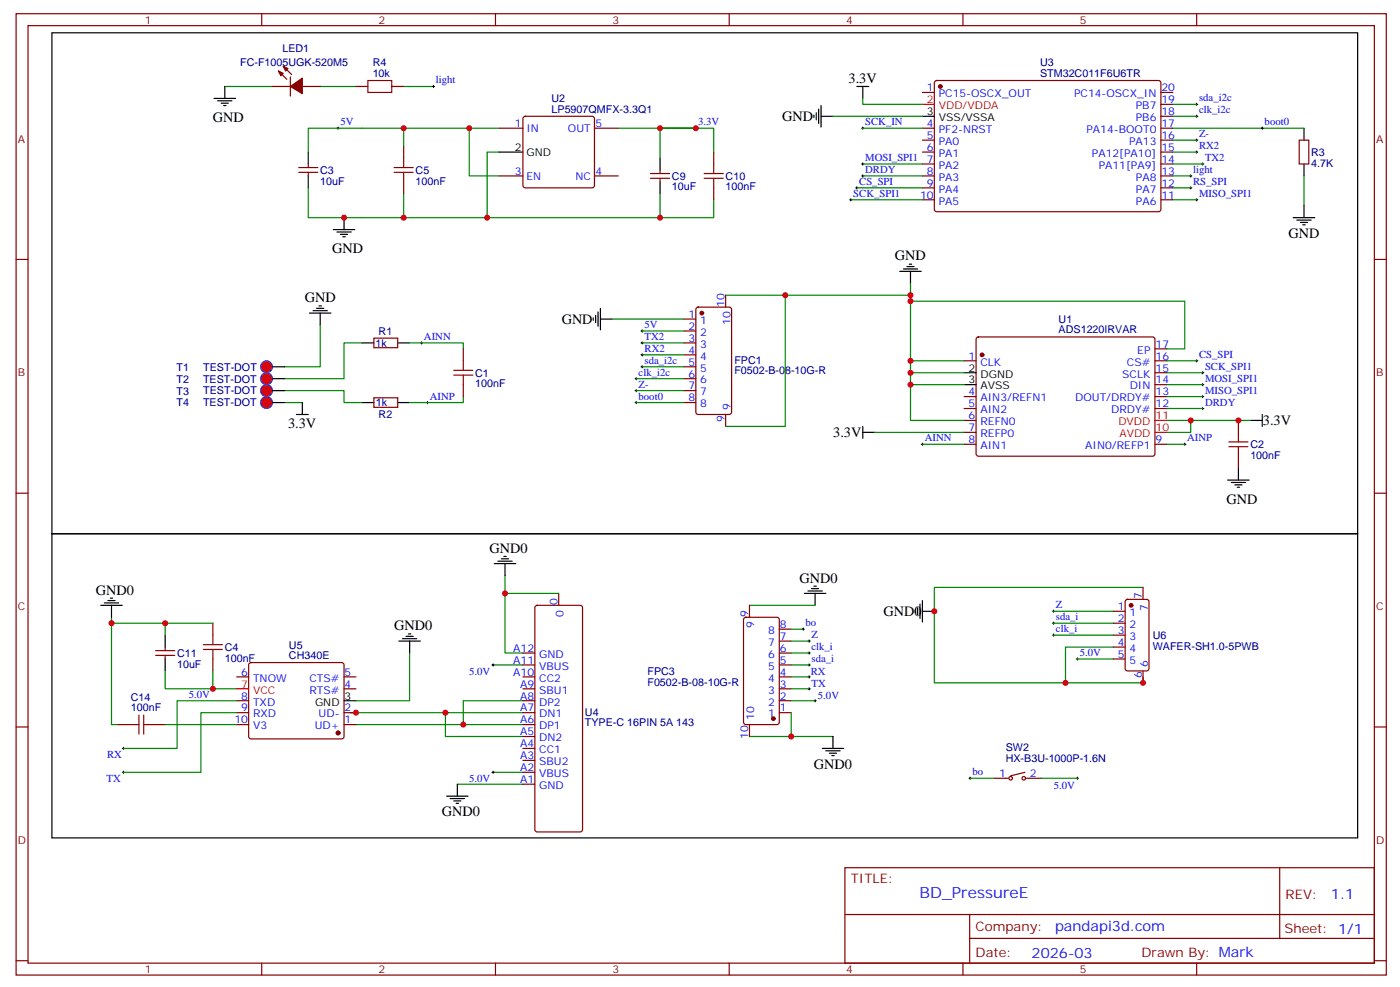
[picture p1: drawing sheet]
<svg xmlns="http://www.w3.org/2000/svg" width="414mm" height="292mm" viewBox="0 0 414 292" stroke-linecap="round" stroke-linejoin="round" font-family="sans-serif">
<g fill="none" stroke="#870000" stroke-width=".35">
<path d="M4.8 4.1h405.3v284.3h-405.3zM8.3 7.6h398.3v277.3h-398.3zM77.4 4.1v3.5M83.8 19.6l2.5 2.4M146.6 4.1v3.5M215.7 4.1v3.5M284.9 4.1v3.5M354 4.1v3.5M80.6 25.6h5.3M82.4 21l2.4 2.5M85.9 22.8v5.6M89.4 25.6h5.3"/>
<path d="M88.4 51h5.6M88.4 49.6h5.6M91.2 48.5v1.1M91.2 51v1M192.4 52.7h5.7M192.4 51.3h5.7M195.3 50.3v1M195.3 52.7v1.1M211.1 45v3.5M211.1 55.6v3.5M4.8 76.7h3.5M406.6 76.7h3.5"/>
<path d="M110.6 100h7.1v2.8h-7.1zM110.6 117.7h7.1v2.8h-7.1zM4.8 145.9h3.5M406.6 145.9h3.5M4.8 215h3.5M406.6 215h3.5M249.9 256.6h156.7v28.3h-156.7zM378.6 256.7v20.8M250 270.5h156.4M286.9 277.5h119.5M286.9 270.5v14.1M4.8 284.2h3.5"/>
<path d="M77.4 284.9v3.5M146.6 284.9v3.5M215.7 284.9v3.5M284.9 284.9v3.5M354 284.9v3.5M406.6 284.2h3.5"/>
</g>
<g fill="none" stroke="#000" stroke-width=".35">
<path d="M63.3 29.1h6.4M64.4 29.8h4.2M65.4 30.5h2.2M66.1 31.2h.8M66.5 25.6v3.5M91.2 45v3.5M91.2 52v3.6M195.3 46.7v3.6M195.3 53.8v3.5M98.6 67.9h6.4M99.7 68.6h4.2M100.7 69.3h2.1"/>
<path d="M101.4 70h.7M101.8 64.4v3.5M91.5 92.6h6.4M92.6 91.9h4.2M93.7 91.2h2.1M94.4 90.5h.7M94.7 92.6v3.5M107.1 101.4h3.5M107.1 119.1h3.5M117.7 101.4h3.5M117.7 119.1h3.5"/>
</g>
<path d="M99.7 37.9h.7M100 37.6v.7M127.9 25.6h.7M128.2 25.2v.7M205.5 37.9h.7M205.8 37.6v.7M124.4 101.4h.7M124.7 101.1v.7M126.1 119.1h.7M126.5 118.7v.7" fill="none" stroke="#000" stroke-width=".3"/>
<g fill="none" stroke="#008700" stroke-width=".35">
<path d="M66.5 25.6h14.1M94.7 25.6h10.6M119.4 25.6h8.8M138.8 37.9v14.1h8.8M147.6 37.9h-56.4v7.1M147.6 45h-3.5v19.4h-52.9v-8.8M195.3 57.3v7.1M211.1 59.1v5.3h-67M94.7 96.1v12.4h-10.6M84.1 115.5h17.7v3.6h5.3M84.1 119.1h5.3M107.1 101.4h-5.3v10.6h-17.7"/>
<path d="M121.2 101.4h15.9v1.8M137.1 117.3v1.8h-15.9"/>
</g>
<path d="M208.3 52.7h5.7M208.3 51.3h5.7M211.1 48.5v2.8M211.1 52.7v2.9" fill="none" stroke="#a10000" stroke-width=".35"/>
<g fill="#870000" stroke="#870000" stroke-width=".35">
<path d="M82.4 21l1.4 .7-.7 .7z"/>
<path d="M83.8 19.6l1.4 .7-.7 .7z"/>
<path d="M85.9 25.6l3.5-2.5v4.6z"/>
</g>
<circle cx="78.8" cy="108.5" r="1.76" fill="#ed0d21" stroke="#00f" stroke-width=".3"/>
<path d="M80.6 108.5h3.5" fill="none" stroke="#000" stroke-width=".35"/>
<circle cx="78.8" cy="112" r="1.76" fill="#ed0d21" stroke="#00f" stroke-width=".3"/>
<path d="M80.6 112h3.5" fill="none" stroke="#000" stroke-width=".35"/>
<circle cx="78.8" cy="115.5" r="1.76" fill="#ed0d21" stroke="#00f" stroke-width=".3"/>
<path d="M80.6 115.5h3.5" fill="none" stroke="#000" stroke-width=".35"/>
<circle cx="78.8" cy="119.1" r="1.76" fill="#ed0d21" stroke="#00f" stroke-width=".3"/>
<g fill="none" stroke="#000" stroke-width=".35">
<path d="M15.3 9.7h386.3v148.2h-386.3zM240.8 34v.7M241.5 33.3v2.2M242.2 32.3v4.2M242.9 34.4h3.5M242.9 31.2v6.4M253.5 25.6h3.5M255.2 25.6v3.5M272.9 34.4h3.5M385.8 37.9v3.6M147.6 45h7.1M385.8 48.5v3.5"/>
<path d="M267.2 79.6h4.3M268.3 78.8h2.1M269 78.1h.7M382.6 64.4h6.3M383.6 65.1h4.3M384.7 65.8h2.1M385.4 66.5h.7M385.8 60.9v3.5M175.5 94v.7M176.2 93.3v2.1M176.9 92.3v4.2M177.6 94.4h3.6"/>
<path d="M177.6 91.2v6.3M266.2 80.3h6.3M269.3 80.3v3.5M80.6 119.1h3.5M89.4 119.1v3.5M285.2 110.2h3.5M285.2 113.8h3.5M87.7 122.6h3.5M255.2 126.1v3.5M255.2 127.9h3.6M366.4 138.5v3.5M369.9 124.4h3.5"/>
<path d="M373.4 122.6v3.5M363.2 142h6.3M364.2 142.7h4.3M365.3 143.4h2.1M366 144.1h.7M29.8 179h6.4M30.9 178.3h4.2M31.9 177.6h2.1M32.6 176.9h.7M33 179v3.6M146.2 166.7h6.4M147.3 166h4.2"/>
<path d="M148.3 165.3h2.2M149 164.6h.8M149.4 166.7v3.5M237.9 175.5h6.4M239 174.8h4.2M240.1 174.1h2.1M240.8 173.4h.7M241.1 175.5v3.5M271.5 179.7v2.2M272.2 178.7v4.2M272.9 177.6v6.4M48.9 187.9v3.5"/>
<path d="M48.9 194.9v3.5M118 189.6h6.4M119.1 188.9h4.2M120.1 188.2h2.1M120.8 187.5h.7M121.2 189.6v3.5M270.8 180.4v.8M272.9 180.8h3.5M101.8 207.3h3.5M246.4 217.8v3.6M132.1 235.5h6.4M133.2 236.2h4.2"/>
<path d="M134.2 236.9h2.1M134.9 237.6h.7M135.3 232v3.5M243.2 221.4h6.4M244.3 222.1h4.2M245.4 222.8h2.1M246.1 223.5h.7"/>
</g>
<g fill="none" stroke="#870000" stroke-width=".35">
<path d="M105.3 25.6h3.5M115.9 25.6h3.5M147.6 37.9h7.1M154.9 34.6l.5-.2h19.8l.5 .2 .2 .5v19.8l-.3 .5-.4 .2h-19.8l-.5-.3-.2-.4v-19.8zM175.9 37.9h7M272.9 27.3h3.5M272.9 37.9h3.5M276.6 24l.5-.2 65.9 .1 .4 .6v37.7l-.7 .4h-65.9l-.4-.7v-37.4zM343.4 27.3h3.6M343.4 37.9h3.6M343.4 34.4h3.6M343.4 30.9h3.6"/>
<path d="M119.4 43.2v3.5M119.4 53.8v3.5M147.6 52h7.1M175.9 52h7M272.9 41.5h3.5M272.9 45h3.5M272.9 48.5h3.5M272.9 52h3.5M272.9 55.6h3.5M272.9 59.1h3.5M343.4 41.5h3.6M343.4 45h3.6"/>
<path d="M343.4 48.5h3.6M343.4 52h3.6M343.4 55.6h3.6M343.4 59.1h3.6M384.4 41.5h2.8v7h-2.8zM202.3 94.4h3.5M202.3 97.9h3.5M206.1 91l.5-.2h9.1l.7 .5v30.6l-.4 .6-9.4 .1-.7-.5-.1-30.6zM214.7 87.3v3.5M289 99.9l.5-.2h51.7l.5 .7-.1 34.1-.6 .4h-51.8l-.5-.7v-33.8zM137.1 103.2v3.5M137.1 113.8v3.5"/>
<path d="M202.3 101.4h3.5M202.3 105h3.5M202.3 108.5h3.5M202.3 112h3.5M202.3 115.5h3.5M202.3 119.1h3.5M285.2 106.7h3.5M285.2 117.3h3.5M341.7 106.7h3.5M341.7 117.3h3.5M341.7 113.8h3.5M341.7 110.2h3.5"/>
<path d="M341.7 103.2h3.5M214.7 122.6v3.5M285.2 120.8h3.5M285.2 124.4h3.5M285.2 127.9h3.5M285.2 131.4h3.5M341.7 120.8h3.5M341.7 131.4h3.5M366.4 124.4v3.5M366.4 134.9v3.6M158.5 179.2l.4-.2h12.7l.5 .2 .2 .5v65.7l-.2 .5-.5 .2h-12.7l-.5-.3-.2-.4v-65.7zM165.3 175.5v3.5"/>
<path d="M221.7 179v3.6M333.1 177.5l.5-.2h5.6l.6 .4 .1 20-.5 .7h-5.8l-.7-.4-.1-20zM338.1 173.7v3.6M46 192.4h5.7M46 193.9h5.7M48.9 191.4v1M48.9 193.9v1M63 184.3v3.6M63 194.9v3.5M73.8 196.2l.5-.2h26.8l.5 .2 .2 .5v21.1l-.3 .5-.4 .2h-26.8l-.5-.2-.2-.5v-21.1zM154.7 196.7h3.5M154.7 193.1h3.5"/>
<path d="M220.2 182.8l.5-.2h9.1l.7 .4v30.6l-.4 .7h-9.4l-.7-.4v-30.6zM230.5 196.7h3.6M230.5 193.1h3.6M230.5 189.6h3.6M230.5 186.1h3.6M329.3 194.9h3.5M329.3 191.4h3.5M329.3 187.9h3.5M329.3 184.3h3.5M329.3 180.8h3.5M338.1 198.4v3.6M34.7 214.3h3.6"/>
<path d="M45.3 214.3h3.6M70 214.3h3.6M70 210.8h3.6M70 200.2h3.6M70 207.3h3.6M101.8 214.3h3.5M101.8 210.8h3.5M101.8 203.7h3.5M101.8 200.2h3.5M154.7 214.3h3.5M154.7 210.8h3.5M154.7 203.7h3.5"/>
<path d="M154.7 200.2h3.5M154.7 207.3h3.5M154.7 217.8h3.5M221.7 214.3v3.5M230.5 210.8h3.6M230.5 203.7h3.6M230.5 200.2h3.6M230.5 207.3h3.6M154.7 232h3.5M154.7 228.4h3.5M154.7 221.4h3.5M154.7 224.9h3.5"/>
<path d="M294 230.2h4.3M303.2 228.4l-4.2 1.1M303.6 230.2h4.6"/>
<circle cx="299" cy="230.2" r=".53"/>
<circle cx="302.9" cy="230.2" r=".53"/>
</g>
<g fill="#870000" stroke="#870000" stroke-width=".35">
<circle cx="278.2" cy="25.6" r=".53"/>
<circle cx="290.5" cy="105" r=".53"/>
<circle cx="100" cy="216.8" r=".53"/>
<circle cx="334.6" cy="179" r=".53"/>
<circle cx="207.6" cy="92.6" r=".53"/>
<circle cx="228.8" cy="212.5" r=".53"/>
</g>
<path d="M272.9 30.9h3.5M341.7 127.9h3.5M341.7 124.4h3.5M70 203.7h3.6" fill="none" stroke="#f00" stroke-width=".35"/>
<g fill="none" stroke="#000" stroke-width=".3">
<path d="M254.9 37.9h.7M255.2 37.6v.7M353.7 30.9h.7M353.7 34.4h.7M354 30.5v.7M354 34v.7M373.1 37.9h.7M373.4 37.6v.7M251.4 59.1h.7M251.7 58.7v.7M253.1 55.6h.7M253.5 55.2v.7"/>
<path d="M254.9 48.5h.7M254.9 52h.7M255.2 48.2v.7M255.2 51.7v.7M351.9 52h.7M351.9 55.6h.7M352.2 51.7v.7M352.2 55.2v.7M353.7 45h.7M353.7 59.1h.7M353.7 41.5h.7M354 41.1v.7"/>
<path d="M354 44.6v.7M354 58.7v.7M355.4 48.5h.7M355.8 48.2v.7M189.6 97.9h.7M190 97.5v.7M187.9 119.1h.7M187.9 115.5h.7M187.9 112h.7M188.2 111.7v.7M188.2 115.2v.7M188.2 118.7v.7"/>
<path d="M189.6 108.5h.7M189.6 105h.7M189.6 101.4h.7M190 101.1v.7M190 104.6v.7M190 108.1v.7M353.7 106.7h.7M354 106.4v.7M355.4 110.2h.7M355.4 113.8h.7M355.4 117.3h.7M355.8 109.9v.7"/>
<path d="M355.8 113.4v.7M355.8 116.9v.8M272.5 131.4h.7M272.9 131.1v.7M350.1 131.4h.7M350.5 131.1v.7M355.4 120.8h.7M355.8 120.5v.7M145.5 196.7h.7M145.9 196.3v.7M237.2 186.1h.7M237.6 185.7v.7"/>
<path d="M239 189.6h.7M239 196.7h.7M239 193.1h.7M239.4 189.3v.7M239.4 192.8v.7M239.4 196.3v.7M239.4 199.8v.8M311.3 187.9h.7M311.3 184.3h.7M311.3 180.8h.7M311.7 180.4v.8M311.7 184v.7"/>
<path d="M311.7 187.5v.7M318.4 194.9h.7M318.7 194.6v.7M62.6 203.7h.7M63 203.4v.7M239 200.2h.7M239 203.7h.7M239.4 203.4v.7M240.8 207.3h.7M241.1 206.9v.7M36.2 228.4h.7M36.2 221.4h.7"/>
<path d="M36.5 221v.7M36.5 228.1v.7M145.5 228.4h.7M145.9 228.1v.7M286.6 230.2h.7M287 229.8v.7M318.4 230.2h.7M318.7 229.8v.7"/>
</g>
<g fill="none" stroke="#008700" stroke-width=".35">
<path d="M119.4 37.9v5.3M182.9 37.9h22.9h-10.5v8.8M195.3 37.9h15.8v7.1M246.4 34.4h26.5M255.2 29.1v1.8h17.7M255.2 37.9h17.7M347 37.9h38.8M347 30.9h7M347 34.4h7M119.4 57.3v7.1M251.7 59.1h21.2M253.5 55.6h19.4"/>
<path d="M255.2 48.5h17.7M255.2 52h17.7M347 48.5h8.8M347 52h5.2M347 55.6h5.2M347 59.1h7M347 41.5h7M347 45h7M385.8 52v8.9M181.2 94.4h21.1M190 97.9h12.3M214.7 87.3h54.6"/>
<path d="M232.3 87.3v38.8h-17.6M269.3 83.8v26.4h15.9M269.3 89.1h81.2v14.1h-5.3M188.2 119.1h14.1M188.2 112h14.1M188.2 115.5h14.1M190 108.5h12.3M190 105h12.3M190 101.4h12.3M269.3 110.2v3.6h15.9M269.3 113.8v10.6h15.9M269.3 106.7h15.9"/>
<path d="M345.2 110.2h10.6M345.2 113.8h10.6M345.2 117.3h10.6M345.2 106.7h8.8M258.8 127.9h26.4M272.9 131.4h12.3M345.2 120.8h10.6M345.2 131.4h5.3M345.2 124.4h24.7M352.2 124.4v3.5h-7M149.4 170.2v22.9h5.3M149.4 175.5h15.9"/>
<path d="M221.7 179h19.4M338.1 173.7h-61.7v28.3h61.7v-1.8M33 182.6v31.7h1.7M33 184.3h30M48.9 198.4v5.3h14.1M48.9 184.3v3.6M63 198.4v5.3h7M121.2 193.1v14.2h-15.9M145.9 196.7h8.8M234.1 196.7h5.3M234.1 186.1h3.5M234.1 189.6h5.3"/>
<path d="M234.1 193.1h5.3M311.7 184.3h17.6M311.7 180.8h17.6M311.7 187.9h17.6M318.7 194.9h10.6M329.3 191.4h-14.1v10.6M48.9 214.3h21.1M70 210.8h-10.6v17.6h-22.9M70 207.3h-17.6v14.1h-15.9M103.5 210.8h51.2M105.3 214.3h49.4M131.8 210.8v7h22.9"/>
<path d="M154.7 207.3h-17.6v7M221.7 217.8h24.7M234.1 210.8v7M234.1 207.3h7M234.1 203.7h5.3M234.1 200.2h5.3M135.3 232h19.4M145.9 228.4h8.8M287 230.2h7M308.2 230.2h10.5"/>
</g>
<g fill="none" stroke="#a10000" stroke-width=".35">
<path d="M108.8 23.8h7.1v3.5h-7.1zM116.6 51h5.6M116.6 49.6h5.6M119.4 46.7v2.9M119.4 51v2.8M134.2 110.9h5.7M134.2 109.5h5.7M137.1 106.7v2.8M137.1 110.9v2.9M363.5 132.1h5.7M363.5 130.7h5.7M366.4 127.9v2.8"/>
<path d="M366.4 132.1v2.8M60.1 192.1h5.7M60.1 190.7h5.7M63 187.9v2.8M63 192.1v2.8M38.3 214.3h2.8M41.1 211.5v5.6M42.5 214.3h2.8M42.5 211.5v5.6"/>
</g>
<g fill="#c00">
<circle cx="101.8" cy="64.4" r=".88"/>
<circle cx="195.3" cy="64.4" r=".88"/>
<circle cx="352.2" cy="124.4" r=".88"/>
<circle cx="269.3" cy="110.2" r=".88"/>
<circle cx="269.3" cy="89.1" r=".88"/>
<circle cx="269.3" cy="113.8" r=".88"/>
<circle cx="269.3" cy="106.7" r=".88"/>
<circle cx="144.1" cy="64.4" r=".88"/>
<circle cx="138.8" cy="37.9" r=".88"/>
<circle cx="195.3" cy="37.9" r=".88"/>
<circle cx="205.8" cy="37.9" r=".88"/>
<circle cx="366.4" cy="124.4" r=".88"/>
<circle cx="131.8" cy="210.8" r=".88"/>
<circle cx="105.3" cy="210.8" r=".88"/>
<circle cx="137.1" cy="214.3" r=".88"/>
<circle cx="149.4" cy="175.5" r=".88"/>
<circle cx="33" cy="184.3" r=".88"/>
<circle cx="276.4" cy="180.8" r=".88"/>
<circle cx="269.3" cy="87.3" r=".88"/>
<circle cx="48.9" cy="184.3" r=".88"/>
<circle cx="63" cy="203.7" r=".88"/>
<circle cx="119.4" cy="37.9" r=".88"/>
<circle cx="119.4" cy="64.4" r=".88"/>
<circle cx="232.3" cy="87.3" r=".88"/>
<circle cx="234.1" cy="217.8" r=".88"/>
<circle cx="315.2" cy="202" r=".88"/>
<circle cx="338.1" cy="202" r=".88"/>
</g>
<path d="M15.3 157.9h386.3v89.9h-386.3z" fill="none" stroke="#000" stroke-width=".35"/>
<text font-size="4.6" fill="#00f" x="272" y="265.7">BD_PressureE</text>
<g font-size="4.2">
<text x="251" y="24.6">3.3V</text>
<text x="231.4" y="35.9">GND</text>
<text x="63" y="36.2">GND</text>
<text x="381.2" y="70.5">GND</text>
<text x="98.2" y="75">GND</text>
<text x="264.8" y="77">GND</text>
<text x="90.1" y="89.4">GND</text>
<text x="166.2" y="95.8">GND</text>
<text x="373.6" y="125.7">3.3V</text>
<text x="85.2" y="126.6">3.3V</text>
<text x="246.5" y="129.3">3.3V</text>
<text x="362.8" y="149">GND</text>
<text x="144.8" y="163.5">GND0</text>
<text x="236.5" y="172.4">GND0</text>
<text x="28.4" y="175.9">GND0</text>
<text x="261.4" y="182.2">GND0</text>
<text x="116.6" y="186.5">GND0</text>
<text x="240.8" y="227.5">GND0</text>
<text x="130.7" y="241.4">GND0</text>
</g>
<g font-size="4.2" fill="#00f">
<text x="393.7" y="265.9">1.1</text>
<text x="312.1" y="275.5">pandapi3d.com</text>
<text x="305.2" y="283.3">2026-03</text>
</g>
<g font-size="3.9" fill="#800">
<text x="251.7" y="261.2">TITLE:</text>
<text x="380.3" y="265.9">REV:</text>
<text x="288.6" y="275.4">Company:</text>
<text x="380" y="276">Sheet: 1/1</text>
<text x="288.6" y="283.1">Date:</text>
<text x="337.7" y="283.2">Drawn By: Mark</text>
</g>
<g font-size="3.2" fill="#800">
<text x="42.9" y="7.1">1</text>
<text x="112" y="7.1">2</text>
<text x="181.2" y="7.1">3</text>
<text x="250.3" y="7.1">4</text>
<text x="319.4" y="7.1">5</text>
<text x="5.3" y="42.2">A</text>
<text x="407.1" y="42.2">A</text>
<text x="5.3" y="111.3">B</text>
<text x="407.1" y="111.3">B</text>
<text x="5.3" y="180.4">C</text>
<text x="407.1" y="180.4">C</text>
<text x="5.3" y="249.6">D</text>
<text x="407.1" y="249.6">D</text>
<text x="42.9" y="287.9">1</text>
<text x="112" y="287.9">2</text>
<text x="181.2" y="287.9">3</text>
<text x="250.3" y="287.9">4</text>
<text x="319.4" y="287.9">5</text>
</g>
<g font-size="3.2" fill="#000080">
<text x="83.5" y="15.3">LED1</text>
<text x="71.1" y="19.7">FC-F1005UGK-520M5</text>
<text x="110.3" y="22.8">10k</text>
<text x="110.3" y="19.6">R4</text>
<text x="307.7" y="22.8">STM32C011F6U6TR</text>
<text x="307.7" y="19.5">U3</text>
<text x="163.2" y="33.3">LP5907QMFX-3.3Q1</text>
<text x="163.2" y="30.2">U2</text>
<text x="387.9" y="46.1">R3</text>
<text x="94.7" y="51.4">C3</text>
<text x="122.9" y="51.4">C5</text>
<text x="198.8" y="53.2">C9</text>
<text x="214.7" y="53.2">C10</text>
<text x="387.9" y="49.3">4.7K</text>
<text x="94.7" y="54.6">10uF</text>
<text x="122.9" y="54.6">100nF</text>
<text x="198.8" y="56.3">10uF</text>
<text x="214.7" y="56.3">100nF</text>
<text x="313.2" y="95.4">U1</text>
<text x="112" y="99.1">R1</text>
<text x="313.2" y="98.6">ADS1220IRVAR</text>
<text x="111.1" y="102.6">1k</text>
<text x="217.3" y="107.7">FPC1</text>
<text x="52.2" y="109.6">T1</text>
<text x="52.2" y="113.1">T2</text>
<text x="60.1" y="113.2">TEST-DOT</text>
<text x="60.1" y="109.6">TEST-DOT</text>
<text x="140.6" y="111.4">C1</text>
<text x="217.3" y="110.6">F0502-B-08-10G-R</text>
<text x="52.2" y="116.7">T3</text>
<text x="60.1" y="116.7">TEST-DOT</text>
<text x="140.6" y="114.5">100nF</text>
<text x="52.2" y="120.2">T4</text>
<text x="60.1" y="120.2">TEST-DOT</text>
<text x="111.1" y="120.2">1k</text>
<text x="112" y="123.7">R2</text>
<text x="369.9" y="135.7">100nF</text>
<text x="369.9" y="132.6">C2</text>
<text x="85.5" y="191.9">U5</text>
<text x="341" y="189">U6</text>
<text x="52.4" y="197.4">10uF</text>
<text x="52.4" y="194.4">C11</text>
<text x="66.5" y="195.7">100nF</text>
<text x="66.5" y="192.5">C4</text>
<text x="85.5" y="194.9">CH340E</text>
<text x="341" y="192.2">WAFER-SH1.0-5PWB</text>
<text x="191.5" y="202.9">F0502-B-08-10G-R</text>
<text x="191.5" y="199.7">FPC3</text>
<text x="38.7" y="207.4">C14</text>
<text x="38.7" y="210.4">100nF</text>
<text x="173" y="214.7">TYPE-C 16PIN 5A 143</text>
<text x="173" y="211.7">U4</text>
<text x="297.5" y="225.4">HX-B3U-1000P-1.6N</text>
<text x="297.5" y="222.2">SW2</text>
</g>
<g font-size="3.2" fill="#00f">
<text x="128.9" y="24.7">light</text>
<text x="274.2" y="27">1</text>
<text x="277.7" y="28.8">PC15-OSCX_OUT</text>
<text x="317.7" y="28.8">PC14-OSCX_IN</text>
<text x="343.6" y="27">20</text>
<text x="354.7" y="30">sda_i2c</text>
<text x="336" y="35.8">PB6</text>
<text x="336" y="32.3">PB7</text>
<text x="343.6" y="34">18</text>
<text x="343.6" y="30.5">19</text>
<text x="354.7" y="33.5">clk_i2c</text>
<text x="100.7" y="37">5V</text>
<text x="152.3" y="37.6">1</text>
<text x="155.8" y="39">IN</text>
<text x="168" y="39">OUT</text>
<text x="176.2" y="37.6">5</text>
<text x="206.6" y="37">3.3V</text>
<text x="255.9" y="37">SCK_IN</text>
<text x="274.2" y="37.6">4</text>
<text x="274.2" y="41.1">5</text>
<text x="277.7" y="39.3">PF2-NRST</text>
<text x="321.4" y="39.3">PA14-BOOT0</text>
<text x="343.6" y="41.1">16</text>
<text x="343.6" y="37.6">17</text>
<text x="354.7" y="40.6">Z-</text>
<text x="374.1" y="37">boot0</text>
<text x="255.9" y="47.6">MOSI_SPI1</text>
<text x="274.2" y="44.6">6</text>
<text x="277.7" y="42.9">PA0</text>
<text x="277.7" y="46.4">PA1</text>
<text x="323" y="46.4">PA12[PA10]</text>
<text x="334" y="42.9">PA13</text>
<text x="343.6" y="44.6">15</text>
<text x="354.7" y="44.1">RX2</text>
<text x="356.5" y="47.6">TX2</text>
<text x="152.3" y="51.7">3</text>
<text x="155.8" y="53.1">EN</text>
<text x="170.2" y="53.1">NC</text>
<text x="176.2" y="51.7">4</text>
<text x="255.9" y="51.2">DRDY</text>
<text x="274.2" y="48.2">7</text>
<text x="274.2" y="51.7">8</text>
<text x="277.7" y="49.9">PA2</text>
<text x="277.7" y="53.4">PA3</text>
<text x="325" y="49.9">PA11[PA9]</text>
<text x="336" y="53.4">PA8</text>
<text x="343.6" y="51.7">13</text>
<text x="343.6" y="48.2">14</text>
<text x="353" y="51.2">light</text>
<text x="252.4" y="58.2">SCK_SPI1</text>
<text x="254.2" y="54.7">CS_SPI</text>
<text x="272.2" y="58.7">10</text>
<text x="274.2" y="55.2">9</text>
<text x="277.7" y="57">PA4</text>
<text x="336" y="57">PA7</text>
<text x="343.6" y="58.7">11</text>
<text x="343.6" y="55.2">12</text>
<text x="353" y="54.7">RS_SPI</text>
<text x="354.7" y="58.2">MISO_SPI1</text>
<text x="277.7" y="60.5">PA5</text>
<text x="336" y="60.5">PA6</text>
<text x="203.7" y="94">1</text>
<text x="207.2" y="95.8">1</text>
<text x="214.3" y="90.7" transform="rotate(-90 214.3 90.7)">10</text>
<text x="125.4" y="100.5">AINN</text>
<text x="190.7" y="100.5">TX2</text>
<text x="190.7" y="97">5V</text>
<text x="203.7" y="97.5">2</text>
<text x="203.7" y="101.1">3</text>
<text x="207.2" y="99.3">2</text>
<text x="216.1" y="96.2" transform="rotate(-90 216.1 96.2)">10</text>
<text x="190.7" y="107.6">sda_i2c</text>
<text x="190.7" y="104.1">RX2</text>
<text x="203.7" y="104.6">4</text>
<text x="207.2" y="102.8">3</text>
<text x="207.2" y="106.4">4</text>
<text x="286.6" y="106.4">1</text>
<text x="336.4" y="104.6">EP</text>
<text x="341.8" y="106.4">16</text>
<text x="341.8" y="102.8">17</text>
<text x="354.7" y="105.8">CS_SPI</text>
<text x="188.9" y="111.1">clk_i2c</text>
<text x="203.7" y="108.1">5</text>
<text x="203.7" y="111.7">6</text>
<text x="207.2" y="109.9">5</text>
<text x="207.2" y="113.4">6</text>
<text x="290.1" y="108.1">CLK</text>
<text x="332" y="111.7">SCLK</text>
<text x="333.4" y="108.1">CS#</text>
<text x="341.8" y="113.4">14</text>
<text x="341.8" y="109.9">15</text>
<text x="356.5" y="109.4">SCK_SPI1</text>
<text x="356.5" y="112.9">MOSI_SPI1</text>
<text x="127.2" y="118.2">AINP</text>
<text x="188.9" y="118.2">boot0</text>
<text x="188.9" y="114.7">Z-</text>
<text x="203.7" y="115.2">7</text>
<text x="203.7" y="118.7">8</text>
<text x="207.2" y="116.9">7</text>
<text x="286.6" y="116.9">4</text>
<text x="290.1" y="118.7">AIN3/REFN1</text>
<text x="318.1" y="118.7">DOUT/DRDY#</text>
<text x="334.2" y="115.2">DIN</text>
<text x="341.8" y="116.9">13</text>
<text x="356.5" y="119.9">DRDY</text>
<text x="356.5" y="116.4">MISO_SPI1</text>
<text x="207.2" y="120.5">8</text>
<text x="214.3" y="124.8" transform="rotate(-90 214.3 124.8)">9</text>
<text x="216.1" y="121.3" transform="rotate(-90 216.1 121.3)">9</text>
<text x="286.6" y="120.5">5</text>
<text x="286.6" y="124">6</text>
<text x="290.1" y="122.2">AIN2</text>
<text x="290.1" y="125.8">REFN0</text>
<text x="328.7" y="122.2">DRDY#</text>
<text x="341.8" y="120.5">12</text>
<text x="273.6" y="130.5">AINN</text>
<text x="286.6" y="127.5">7</text>
<text x="286.6" y="131.1">8</text>
<text x="290.1" y="129.3">REFP0</text>
<text x="341.8" y="131.1">9</text>
<text x="351.2" y="130.5">AINP</text>
<text x="290.1" y="132.8">AIN1</text>
<text x="321.1" y="132.8">AIN0/REFP1</text>
<text x="164.9" y="178.9" transform="rotate(-90 164.9 178.9)">0</text>
<text x="312.4" y="179.9">Z</text>
<text x="337.8" y="177.1" transform="rotate(-90 337.8 177.1)">7</text>
<text x="166.7" y="182.4" transform="rotate(-90 166.7 182.4)">0</text>
<text x="221.4" y="182.4" transform="rotate(-90 221.4 182.4)">9</text>
<text x="223.1" y="185.9" transform="rotate(-90 223.1 185.9)">9</text>
<text x="230.7" y="185.7">8</text>
<text x="238.3" y="185.2">bo</text>
<text x="312.4" y="183.4">sda_i</text>
<text x="330.7" y="184">2</text>
<text x="330.7" y="180.4">1</text>
<text x="334.2" y="185.7">2</text>
<text x="334.2" y="182.2">1</text>
<text x="339.5" y="180.6" transform="rotate(-90 339.5 180.6)">7</text>
<text x="227.2" y="191">7</text>
<text x="227.2" y="187.5">8</text>
<text x="230.7" y="189.3">7</text>
<text x="240.1" y="188.7">Z</text>
<text x="312.4" y="187">clk_i</text>
<text x="330.7" y="191">4</text>
<text x="330.7" y="187.5">3</text>
<text x="334.2" y="189.3">3</text>
<text x="151.8" y="196.3">A11</text>
<text x="151.8" y="192.8">A12</text>
<text x="159.5" y="194.6">GND</text>
<text x="227.2" y="194.6">6</text>
<text x="230.7" y="196.3">5</text>
<text x="230.7" y="192.8">6</text>
<text x="240.1" y="195.8">sda_i</text>
<text x="240.1" y="192.3">clk_i</text>
<text x="319.4" y="194">5.0V</text>
<text x="330.7" y="194.6">5</text>
<text x="334.2" y="196.3">5</text>
<text x="334.2" y="192.8">4</text>
<text x="339.5" y="197.1" transform="rotate(-90 339.5 197.1)">6</text>
<text x="71.4" y="199.8">6</text>
<text x="74.9" y="201.6">TNOW</text>
<text x="91.5" y="201.6">CTS#</text>
<text x="102" y="203.4">4</text>
<text x="102" y="199.8">5</text>
<text x="138.8" y="199.5">5.0V</text>
<text x="151.8" y="199.8">A10</text>
<text x="153.9" y="203.4">A9</text>
<text x="159.5" y="201.6">CC2</text>
<text x="159.5" y="198.1">VBUS</text>
<text x="227.2" y="201.6">4</text>
<text x="227.2" y="198.1">5</text>
<text x="230.7" y="203.4">3</text>
<text x="230.7" y="199.8">4</text>
<text x="239.8" y="199.6">RX</text>
<text x="240.1" y="203.1">TX</text>
<text x="337.8" y="200.6" transform="rotate(-90 337.8 200.6)">6</text>
<text x="55.9" y="206.6">5.0V</text>
<text x="71.4" y="206.9">8</text>
<text x="74.9" y="208.7">TXD</text>
<text x="91.5" y="205.1">RTS#</text>
<text x="153.9" y="206.9">A8</text>
<text x="159.5" y="205.1">SBU1</text>
<text x="159.5" y="208.7">DP2</text>
<text x="227.2" y="208.7">2</text>
<text x="227.2" y="205.1">3</text>
<text x="230.7" y="206.9">2</text>
<text x="242" y="206.7">5.0V</text>
<text x="69.3" y="214">10</text>
<text x="71.4" y="210.4">9</text>
<text x="74.9" y="212.2">RXD</text>
<text x="74.9" y="215.7">V3</text>
<text x="93.1" y="215.7">UD+</text>
<text x="94.3" y="212.2">UD-</text>
<text x="102" y="214">1</text>
<text x="102" y="210.4">2</text>
<text x="153.9" y="214">A6</text>
<text x="153.9" y="210.4">A7</text>
<text x="159.5" y="215.7">DP1</text>
<text x="159.5" y="212.2">DN1</text>
<text x="223.1" y="213" transform="rotate(-90 223.1 213)">10</text>
<text x="227.2" y="212.2">1</text>
<text x="230.7" y="210.4">1</text>
<text x="153.9" y="221">A4</text>
<text x="153.9" y="217.5">A5</text>
<text x="159.5" y="219.3">DN2</text>
<text x="221.4" y="218.5" transform="rotate(-90 221.4 218.5)">10</text>
<text x="31.7" y="224.2">RX</text>
<text x="153.9" y="224.5">A3</text>
<text x="159.5" y="222.8">CC1</text>
<text x="159.5" y="226.3">SBU2</text>
<text x="31.5" y="231.3">TX</text>
<text x="138.8" y="231.3">5.0V</text>
<text x="153.9" y="231.6">A1</text>
<text x="153.9" y="228.1">A2</text>
<text x="159.5" y="233.4">GND</text>
<text x="159.5" y="229.8">VBUS</text>
<text x="287.7" y="229.3">bo</text>
<text x="295.6" y="229.8">1</text>
<text x="304.6" y="229.8">2</text>
<text x="311.7" y="233.3">5.0V</text>
</g>
<g font-size="3.2" fill="#f00">
<text x="274.2" y="30.5">2</text>
<text x="277.7" y="32.3">VDD/VDDA</text>
<text x="330.9" y="125.8">DVDD</text>
<text x="341.8" y="124">11</text>
<text x="331.1" y="129.3">AVDD</text>
<text x="341.8" y="127.5">10</text>
<text x="71.4" y="203.4">7</text>
<text x="74.9" y="205.1">VCC</text>
</g>
<g font-size="3.2">
<text x="274.2" y="34">3</text>
<text x="277.7" y="35.8">VSS/VSSA</text>
<text x="152.3" y="44.6">2</text>
<text x="155.8" y="46">GND</text>
<text x="286.6" y="109.9">2</text>
<text x="286.6" y="113.4">3</text>
<text x="290.1" y="111.7">DGND</text>
<text x="290.1" y="115.2">AVSS</text>
<text x="93.2" y="208.7">GND</text>
<text x="102" y="206.9">3</text>
</g>
</svg>
